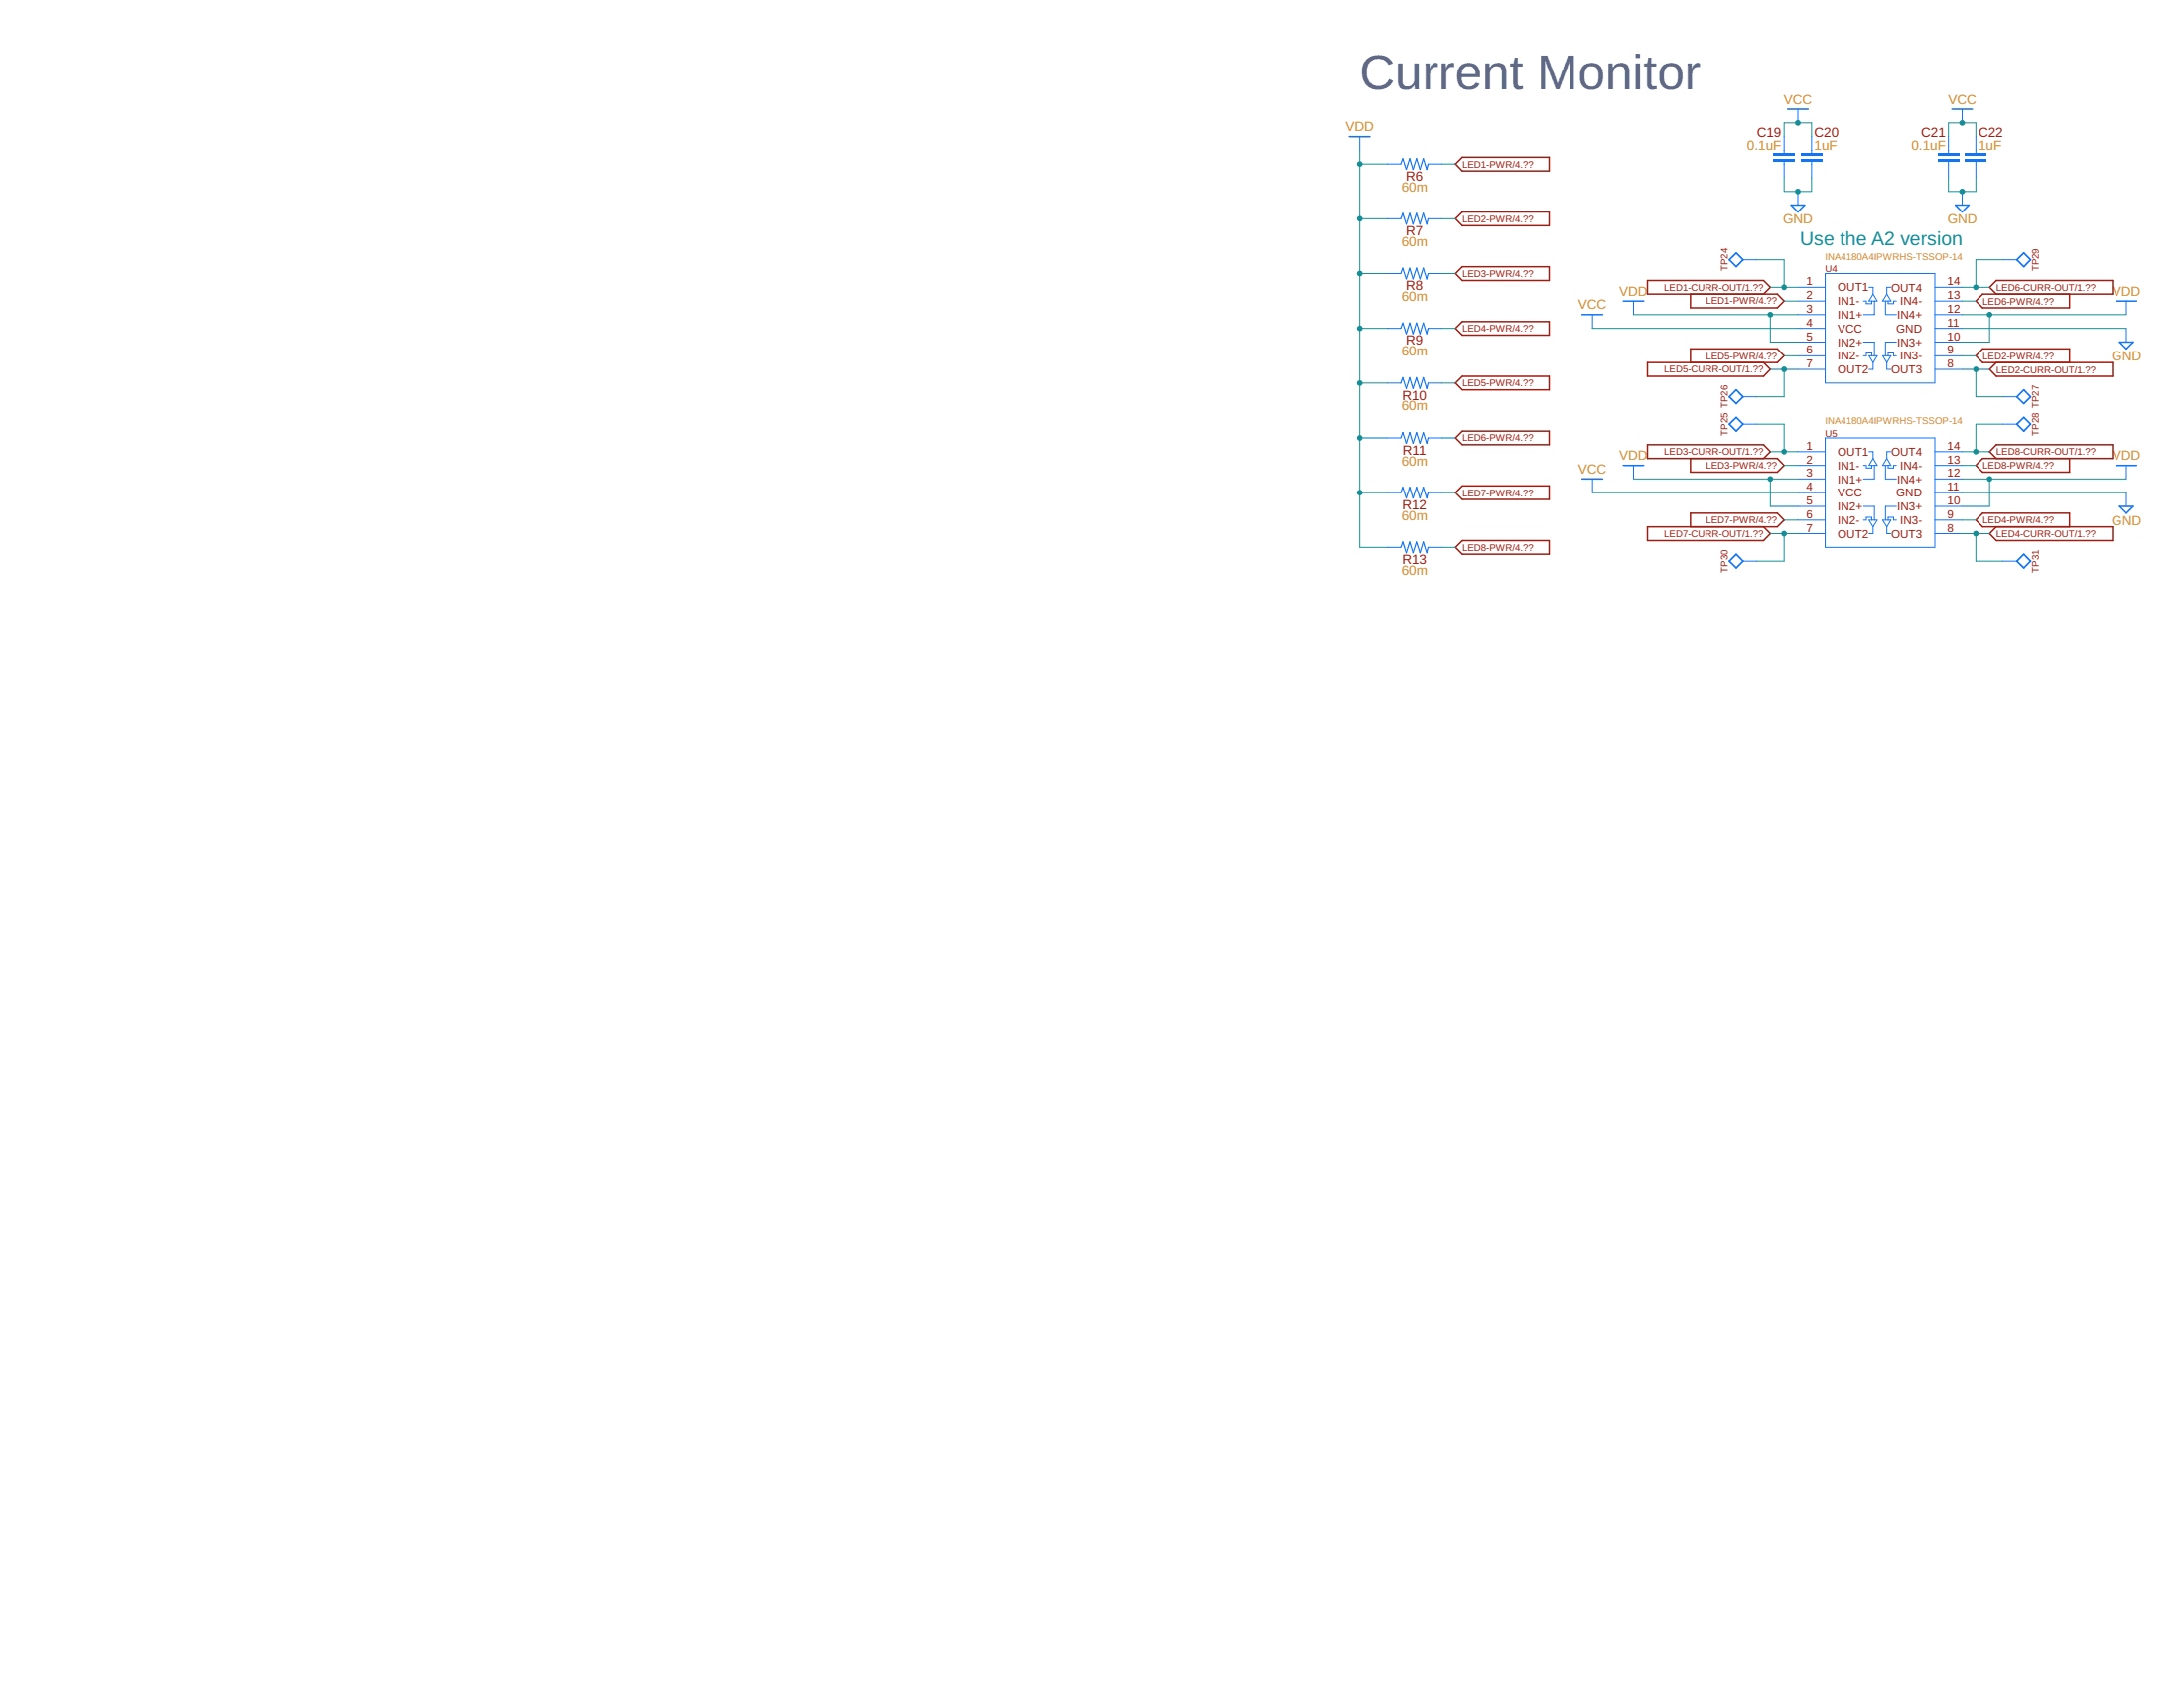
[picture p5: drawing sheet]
<svg xmlns="http://www.w3.org/2000/svg" width="279mm" height="216mm" viewBox="0 0 279 216" stroke-linecap="round" stroke-linejoin="round" font-family="sans-serif">
<g fill="none" stroke="#9c1f14" stroke-width=".19">
<path d="M186.2 35l.9-.9h11.1v1.8h-11.1zM186.2 21l.9-.9h11.1v1.8h-11.1zM186.2 28l.9-.9h11.1v1.8h-11.1zM216.3 37.6v1.8h11.1l.8-.9-.8-.9h-16.6v-1.7h14.8l.9 .8-.9 .9M255.4 37.6l-.9-.9 .9-.8h14.9v1.7h-16.7l-.8 .9 .8 .9h11.2v-1.8M187.1 48.1h11.1v1.8h-11.1l-.9-.9zM187.1 41.1h11.1v1.8h-11.1l-.9-.9zM187.1 55.1h11.1v1.8h-11.1l-.9-.9zM216.3 46.4v-1.8h11.1l.8 .9-.8 .9h-16.6v1.7h14.8l.9-.9-.9-.8M216.3 58.6v1.8h11.1l.8-.9-.8-.9h-16.6v-1.7h14.8l.9 .9-.9 .8M255.4 46.4l-.9 .8 .9 .9h14.9v-1.7h-16.7l-.8-.9 .8-.9h11.2v1.8M255.4 58.6l-.9-.8 .9-.9h14.9v1.7h-16.7l-.8 .9 .8 .9h11.2v-1.8"/>
<path d="M186.2 70l.9-.8h11.1v1.7h-11.1zM187.1 62.1h11.1v1.8h-11.1l-.9-.9zM216.3 67.4v-1.8h11.1l.8 .9-.8 .9h-16.6v1.8h14.8l.9-.9-.9-.9M255.4 67.4l-.9 .9 .9 .9h14.9v-1.8h-16.7l-.8-.9 .8-.9h11.2v1.8"/>
</g>
<g fill="none" stroke="#1375f4" stroke-width=".13">
<path d="M177.4 35h1.8M177.4 21h1.8M177.4 28h1.8M182.7 35h1.7M182.7 21h1.7M182.7 28h1.7M230 36.7h3.5M230 38.5h3.5M233.5 35h14v14h-14zM238.4 38.5h.4v.3h.7v-.3M239.1 36.7h.5v.9M239.6 37.6l.6 .9h-1.1z"/>
<path d="M239.8 38.5v1.7h-1.4M241.2 38.5v1.7h1.4M241.4 37.6l.5 .9h-1zM241.6 38.5v.3h.7v-.3h.3M241.9 36.7h-.5v.9M247.5 36.7h3.5M247.5 38.5h3.5M177.4 42h1.8M177.4 49h1.8M177.4 56h1.8M182.7 42h1.7M182.7 49h1.7"/>
<path d="M182.7 56h1.7M203.7 40.2v1.8M230 40.2h3.5M230 42h3.5M230 43.8h3.5M230 45.5h3.5M230 47.2h3.5M230 57.8h3.5M230 59.5h3.5M233.5 56h14v14h-14zM238.4 43.8h1.4v1.7M238.4 45.5h.4v-.4h.7v.4"/>
<path d="M238.4 59.5h.4v.4h.7v-.4M239.1 45.5h1.1l-.6 .9zM239.1 57.8h.5v.8M239.6 46.4v.8h-.5M239.6 58.6l.6 .9h-1.1zM239.8 59.5v1.8h-1.4M240.9 45.5h1l-.5 .9zM241.2 59.5v1.8h1.4M241.4 46.4v.8h.5M241.4 58.6l.5 .9h-1zM241.6 45.5v-.4h.7v.4h.3M241.6 59.5v.4h.7v-.4h.3"/>
<path d="M241.9 57.8h-.5v.8M242.6 43.8h-1.4v1.7M247.5 40.2h3.5M247.5 42h3.5M247.5 43.8h3.5M247.5 45.5h3.5M247.5 47.2h3.5M247.5 57.8h3.5M247.5 59.5h3.5M272 42v1.8M177.4 63h1.8M177.4 70h1.8"/>
<path d="M182.7 63h1.7M182.7 70h1.7M203.7 61.3v1.7M230 61.3h3.5M230 63h3.5M230 64.8h3.5M230 66.5h3.5M230 68.3h3.5M238.4 66.5h.4v-.3h.7v.3M238.4 64.8h1.4v1.7M239.1 66.5h1.1l-.6 .9zM239.6 67.4v.9h-.5"/>
<path d="M240.9 66.5h1l-.5 .9zM241.4 67.4v.9h.5M241.6 66.5v-.3h.7v.3h.3M242.6 64.8h-1.4v1.7M247.5 61.3h3.5M247.5 63h3.5M247.5 64.8h3.5M247.5 66.5h3.5M247.5 68.3h3.5M272 63v1.8"/>
</g>
<path d="M202.4 40.2h2.6M271.2 43.8h1.7l-.9 .8zM202.4 61.3h2.6M271.2 64.8h1.7l-.9 .8z" fill="none" stroke="#1375f4" stroke-width=".19"/>
<path d="M179.2 21l.3-.7 .4 1.4 .4-1.4 .5 1.4 .4-1.4 .5 1.4 .4-1.4 .4 1.4 .2-.7M179.2 28l.3-.7 .4 1.4 .4-1.4 .5 1.4 .4-1.4 .5 1.4 .4-1.4 .4 1.4 .2-.7M179.2 35l.3-.7 .4 1.4 .4-1.4 .5 1.4 .4-1.4 .5 1.4 .4-1.4 .4 1.4 .2-.7M179.2 42l.3-.7 .4 1.4 .4-1.4 .5 1.4 .4-1.4 .5 1.4 .4-1.4 .4 1.4 .2-.7M179.2 49l.3-.7 .4 1.4 .4-1.4 .5 1.4 .4-1.4 .5 1.4 .4-1.4 .4 1.4 .2-.7M179.2 56l.3-.7 .4 1.4 .4-1.4 .5 1.4 .4-1.4 .5 1.4 .4-1.4 .4 1.4 .2-.7M179.2 63l.3-.7 .4 1.4 .4-1.4 .5 1.4 .4-1.4 .5 1.4 .4-1.4 .4 1.4 .2-.7M179.2 70l.3-.7 .4 1.4 .4-1.4 .5 1.4 .4-1.4 .5 1.4 .4-1.4 .4 1.4 .2-.7" fill="none" stroke="#1375f4" stroke-width=".15"/>
<path d="M226.8 20.4h2.8" fill="none" stroke="#1375f4" stroke-width=".34"/>
<path d="M226.8 20.3h2.8v.3h-2.8zM226.8 20.3v.3h2.8v-.3z" fill="#1375f4"/>
<path d="M226.8 19.7h2.8" fill="none" stroke="#1375f4" stroke-width=".34"/>
<path d="M226.8 19.6h2.8v.3h-2.8zM226.8 19.6v.3h2.8v-.3z" fill="#1375f4"/>
<path d="M228.2 17.5v2.1M228.2 20.6v2.1" fill="none" stroke="#1375f4" stroke-width=".13"/>
<path d="M230.4 20.4h2.8" fill="none" stroke="#1375f4" stroke-width=".34"/>
<path d="M230.4 20.3h2.8v.3h-2.8zM230.4 20.3v.3h2.8v-.3z" fill="#1375f4"/>
<path d="M230.4 19.7h2.8" fill="none" stroke="#1375f4" stroke-width=".34"/>
<path d="M230.4 19.6h2.8v.3h-2.8zM230.4 19.6v.3h2.8v-.3z" fill="#1375f4"/>
<path d="M231.8 17.5v2.1M231.8 20.6v2.1" fill="none" stroke="#1375f4" stroke-width=".13"/>
<path d="M247.9 20.4h2.8" fill="none" stroke="#1375f4" stroke-width=".34"/>
<path d="M247.9 20.3h2.8v.3h-2.8zM247.9 20.3v.3h2.8v-.3z" fill="#1375f4"/>
<path d="M247.9 19.7h2.8" fill="none" stroke="#1375f4" stroke-width=".34"/>
<path d="M247.9 19.6h2.8v.3h-2.8zM247.9 19.6v.3h2.8v-.3z" fill="#1375f4"/>
<path d="M249.3 17.5v2.1M249.3 20.6v2.1" fill="none" stroke="#1375f4" stroke-width=".13"/>
<path d="M251.4 20.4h2.8" fill="none" stroke="#1375f4" stroke-width=".34"/>
<path d="M251.4 20.3h2.8v.3h-2.8zM251.4 20.3v.3h2.8v-.3z" fill="#1375f4"/>
<path d="M251.4 19.7h2.8" fill="none" stroke="#1375f4" stroke-width=".34"/>
<path d="M251.4 19.6h2.8v.3h-2.8zM251.4 19.6v.3h2.8v-.3z" fill="#1375f4"/>
<g fill="none" stroke="#1375f4" stroke-width=".13">
<path d="M173.9 17.5v1.7M230 14v1.7M251 14v1.7M252.8 17.5v2.1M209 38.5v1.7M223 33.2h1.7M230 24.5v1.7M251 24.5v1.7M252.8 20.6v2.1M256.3 33.2h1.7M272 38.5v1.7M209 59.5v1.8"/>
<path d="M223 54.3h1.7M223 50.8h1.7M256.3 54.3h1.7M256.3 50.8h1.7M272 59.5v1.8M223 71.8h1.7M256.3 71.8h1.7"/>
</g>
<path d="M172.6 17.5h2.7M228.7 14h2.6M249.7 14h2.6M207.7 38.5h2.6M229.1 26.2h1.8l-.9 .9zM250.1 26.2h1.8l-.9 .9zM270.7 38.5h2.6M207.7 59.5h2.6M270.7 59.5h2.6" fill="none" stroke="#1375f4" stroke-width=".19"/>
<path d="M221.2 33.2l.9-.8 .9 .8-.9 .9zM258 33.2l.9-.8 .9 .8-.9 .9zM221.2 54.3l.9-.9 .9 .9-.9 .8zM221.2 50.8l.9-.9 .9 .9-.9 .8zM258 50.8l.9-.9 .9 .9-.9 .8zM258 54.3l.9-.9 .9 .9-.9 .8zM221.2 71.8l.9-.9 .9 .9-.9 .8zM258 71.8l.9-.9 .9 .9-.9 .8z" fill="none" stroke="#1375f4" stroke-width=".21"/>
<path d="M224.7 33.2h3.5v3.5M226.5 36.7h3.5" fill="none" stroke="#158f93" stroke-width=".13"/>
<circle cx="228.2" cy="36.7" r=".36" fill="#158f93"/>
<path d="M227.9 36.7a.36 .36 0 0 1 .7 0 .36 .36 0 0 1-.7 0zM227.9 36.7a.36 .36 0 0 0 .7 0 .36 .36 0 0 0-.7 0z" fill="#158f93"/>
<path d="M226.5 47.2h3.5M228.2 47.2v3.6h-3.5" fill="none" stroke="#158f93" stroke-width=".13"/>
<circle cx="228.2" cy="47.2" r=".36" fill="#158f93"/>
<path d="M227.9 47.2a.36 .36 0 0 1 .7 0 .36 .36 0 0 1-.7 0zM227.9 47.2a.36 .36 0 0 0 .7 0 .36 .36 0 0 0-.7 0z" fill="#158f93"/>
<path d="M228.2 17.5v-1.8h3.6v1.8M203.7 42h26.3M203.7 63h26.3" fill="none" stroke="#158f93" stroke-width=".13"/>
<circle cx="230" cy="15.7" r=".36" fill="#158f93"/>
<path d="M229.6 15.7a.4 .4 0 0 1 .8 0 .4 .4 0 0 1-.8 0zM229.6 15.7a.4 .4 0 0 0 .8 0 .4 .4 0 0 0-.8 0z" fill="#158f93"/>
<path d="M249.3 17.5v-1.8h3.5v1.8" fill="none" stroke="#158f93" stroke-width=".13"/>
<circle cx="251" cy="15.7" r=".36" fill="#158f93"/>
<path d="M250.7 15.7a.36 .36 0 0 1 .7 0 .36 .36 0 0 1-.7 0zM250.7 15.7a.36 .36 0 0 0 .7 0 .36 .36 0 0 0-.7 0z" fill="#158f93"/>
<g fill="none" stroke="#158f93" stroke-width=".13">
<path d="M184.4 21h1.8M184.4 28h1.8M184.4 35h1.8M228.2 38.5h1.8M228.2 22.7v1.8h3.6v-1.8M251 38.5h1.8M184.4 42h1.8M184.4 49h1.8M184.4 56h1.8M228.2 45.5h1.8M228.2 59.5h1.8M251 45.5h1.8"/>
<path d="M251 59.5h1.8M251 42h21M184.4 63h1.8M184.4 70h1.8M228.2 66.5h1.8M251 66.5h1.8M251 63h21"/>
</g>
<circle cx="230" cy="24.5" r=".36" fill="#158f93"/>
<path d="M229.6 24.5a.4 .4 0 0 1 .8 0 .4 .4 0 0 1-.8 0zM229.6 24.5a.4 .4 0 0 0 .8 0 .4 .4 0 0 0-.8 0z" fill="#158f93"/>
<path d="M249.3 22.7v1.8h3.5v-1.8" fill="none" stroke="#158f93" stroke-width=".13"/>
<circle cx="251" cy="24.5" r=".36" fill="#158f93"/>
<path d="M250.7 24.5a.36 .36 0 0 1 .7 0 .36 .36 0 0 1-.7 0zM250.7 24.5a.36 .36 0 0 0 .7 0 .36 .36 0 0 0-.7 0z" fill="#158f93"/>
<path d="M224.7 54.3h3.5v3.5M226.5 57.8h3.5" fill="none" stroke="#158f93" stroke-width=".13"/>
<circle cx="228.2" cy="57.8" r=".36" fill="#158f93"/>
<path d="M227.9 57.8a.36 .36 0 0 1 .7 0 .36 .36 0 0 1-.7 0zM227.9 57.8a.36 .36 0 0 0 .7 0 .36 .36 0 0 0-.7 0z" fill="#158f93"/>
<path d="M226.5 68.3h3.5M228.2 68.3v3.5h-3.5" fill="none" stroke="#158f93" stroke-width=".13"/>
<circle cx="228.2" cy="68.3" r=".36" fill="#158f93"/>
<path d="M227.9 68.3a.36 .36 0 0 1 .7 0 .36 .36 0 0 1-.7 0zM227.9 68.3a.36 .36 0 0 0 .7 0 .36 .36 0 0 0-.7 0z" fill="#158f93"/>
<path d="M251 36.7h3.5M256.3 33.2h-3.5v3.5" fill="none" stroke="#158f93" stroke-width=".13"/>
<circle cx="252.8" cy="36.7" r=".36" fill="#158f93"/>
<path d="M252.4 36.7a.36 .36 0 0 1 .7 0 .36 .36 0 0 1-.7 0zM252.4 36.7a.36 .36 0 0 0 .7 0 .36 .36 0 0 0-.7 0z" fill="#158f93"/>
<path d="M251 47.2h3.5M252.8 47.2v3.6h3.5" fill="none" stroke="#158f93" stroke-width=".13"/>
<circle cx="252.8" cy="47.2" r=".36" fill="#158f93"/>
<path d="M252.4 47.2a.36 .36 0 0 1 .7 0 .36 .36 0 0 1-.7 0zM252.4 47.2a.36 .36 0 0 0 .7 0 .36 .36 0 0 0-.7 0z" fill="#158f93"/>
<path d="M251 57.8h3.5M256.3 54.3h-3.5v3.5" fill="none" stroke="#158f93" stroke-width=".13"/>
<circle cx="252.8" cy="57.8" r=".36" fill="#158f93"/>
<path d="M252.4 57.8a.36 .36 0 0 1 .7 0 .36 .36 0 0 1-.7 0zM252.4 57.8a.36 .36 0 0 0 .7 0 .36 .36 0 0 0-.7 0z" fill="#158f93"/>
<path d="M251 68.3h3.5M252.8 68.3v3.5h3.5" fill="none" stroke="#158f93" stroke-width=".13"/>
<circle cx="252.8" cy="68.3" r=".36" fill="#158f93"/>
<path d="M252.4 68.3a.36 .36 0 0 1 .7 0 .36 .36 0 0 1-.7 0zM252.4 68.3a.36 .36 0 0 0 .7 0 .36 .36 0 0 0-.7 0z" fill="#158f93"/>
<path d="M173.9 19.2v50.8h3.5M173.9 21h3.5M173.9 35h3.5M173.9 28h3.5M173.9 56h3.5M173.9 49h3.5M173.9 42h3.5M173.9 63h3.5" fill="none" stroke="#158f93" stroke-width=".13"/>
<g fill="#158f93">
<circle cx="173.9" cy="63" r=".36"/>
<circle cx="173.9" cy="56" r=".36"/>
<circle cx="173.9" cy="49" r=".36"/>
<circle cx="173.9" cy="42" r=".36"/>
<circle cx="173.9" cy="35" r=".36"/>
<circle cx="173.9" cy="28" r=".36"/>
<circle cx="173.9" cy="21" r=".36"/>
</g>
<g fill="#158f93">
<path d="M173.6 63a.36 .36 0 0 1 .7 0 .36 .36 0 0 1-.7 0zM173.6 63a.36 .36 0 0 0 .7 0 .36 .36 0 0 0-.7 0z"/>
<path d="M173.6 56a.36 .36 0 0 1 .7 0 .36 .36 0 0 1-.7 0zM173.6 56a.36 .36 0 0 0 .7 0 .36 .36 0 0 0-.7 0z"/>
<path d="M173.6 49a.36 .36 0 0 1 .7 0 .36 .36 0 0 1-.7 0zM173.6 49a.36 .36 0 0 0 .7 0 .36 .36 0 0 0-.7 0z"/>
<path d="M173.6 42a.36 .36 0 0 1 .7 0 .36 .36 0 0 1-.7 0zM173.6 42a.36 .36 0 0 0 .7 0 .36 .36 0 0 0-.7 0z"/>
<path d="M173.6 35a.36 .36 0 0 1 .7 0 .36 .36 0 0 1-.7 0zM173.6 35a.36 .36 0 0 0 .7 0 .36 .36 0 0 0-.7 0z"/>
<path d="M173.6 28a.36 .36 0 0 1 .7 0 .36 .36 0 0 1-.7 0zM173.6 28a.36 .36 0 0 0 .7 0 .36 .36 0 0 0-.7 0z"/>
<path d="M173.6 21a.36 .36 0 0 1 .7 0 .36 .36 0 0 1-.7 0zM173.6 21a.36 .36 0 0 0 .7 0 .36 .36 0 0 0-.7 0z"/>
</g>
<path d="M209 40.2h21M226.5 40.2v3.6h3.5" fill="none" stroke="#158f93" stroke-width=".13"/>
<circle cx="226.5" cy="40.2" r=".36" fill="#158f93"/>
<path d="M226.1 40.2a.36 .36 0 0 1 .7 0 .36 .36 0 0 1-.7 0zM226.1 40.2a.36 .36 0 0 0 .7 0 .36 .36 0 0 0-.7 0z" fill="#158f93"/>
<path d="M209 61.3h21M226.5 61.3v3.5h3.5" fill="none" stroke="#158f93" stroke-width=".13"/>
<circle cx="226.5" cy="61.3" r=".36" fill="#158f93"/>
<path d="M226.1 61.3a.36 .36 0 0 1 .7 0 .36 .36 0 0 1-.7 0zM226.1 61.3a.36 .36 0 0 0 .7 0 .36 .36 0 0 0-.7 0z" fill="#158f93"/>
<path d="M251 61.3h21M254.5 61.3v3.5h-3.5" fill="none" stroke="#158f93" stroke-width=".13"/>
<circle cx="254.5" cy="61.3" r=".36" fill="#158f93"/>
<path d="M254.2 61.3a.36 .36 0 0 1 .7 0 .36 .36 0 0 1-.7 0zM254.2 61.3a.36 .36 0 0 0 .7 0 .36 .36 0 0 0-.7 0z" fill="#158f93"/>
<path d="M251 40.2h21M254.5 40.2v3.6h-3.5" fill="none" stroke="#158f93" stroke-width=".13"/>
<circle cx="254.5" cy="40.2" r=".36" fill="#158f93"/>
<path d="M254.2 40.2a.36 .36 0 0 1 .7 0 .36 .36 0 0 1-.7 0zM254.2 40.2a.36 .36 0 0 0 .7 0 .36 .36 0 0 0-.7 0z" fill="#158f93"/>
<text font-size="6.3" fill="#606883" x="173.9" y="11.4">Current Monitor</text>
<text font-size="2.5" fill="#158f93" x="230.3" y="31.3">Use the A2 version</text>
<g font-size="1.7" fill="#d59028">
<text x="172.1" y="16.8">VDD</text>
<text x="228.2" y="13.3">VCC</text>
<text x="249.2" y="13.3">VCC</text>
<text x="223.5" y="19.2">0.1uF</text>
<text x="232.1" y="19.2">1uF</text>
<text x="244.5" y="19.2">0.1uF</text>
<text x="253.1" y="19.2">1uF</text>
<text x="179.3" y="24.5">60m</text>
<text x="228.1" y="28.6">GND</text>
<text x="249.1" y="28.6">GND</text>
<text x="179.3" y="31.5">60m</text>
<text x="179.3" y="38.5">60m</text>
<text x="201.9" y="39.5">VCC</text>
<text x="207.2" y="37.8">VDD</text>
<text x="270.2" y="37.8">VDD</text>
<text x="179.3" y="45.5">60m</text>
<text x="270.2" y="46.1">GND</text>
<text x="179.3" y="52.5">60m</text>
<text x="179.3" y="59.5">60m</text>
<text x="207.2" y="58.8">VDD</text>
<text x="270.2" y="58.8">VDD</text>
<text x="201.9" y="60.6">VCC</text>
<text x="179.3" y="66.5">60m</text>
<text x="270.2" y="67.1">GND</text>
<text x="179.3" y="73.5">60m</text>
</g>
<g font-size="1.7" fill="#9c1f14">
<text x="224.8" y="17.5">C19</text>
<text x="232.1" y="17.5">C20</text>
<text x="245.8" y="17.5">C21</text>
<text x="253.1" y="17.5">C22</text>
<text x="179.9" y="23.1">R6</text>
<text x="179.9" y="30.1">R7</text>
<text x="179.9" y="37.1">R8</text>
<text x="179.9" y="44.1">R9</text>
<text x="179.4" y="51.1">R10</text>
<text x="179.4" y="58.1">R11</text>
<text x="179.4" y="65.1">R12</text>
<text x="179.4" y="72.1">R13</text>
</g>
<g font-size="1.5" fill="#9c1f14">
<text x="231.1" y="36.5">1</text>
<text x="231.1" y="38.2">2</text>
<text x="231.1" y="40">3</text>
<text x="231.1" y="41.8">4</text>
<text x="235.1" y="37.3">OUT1</text>
<text x="235.1" y="39">IN1-</text>
<text x="235.1" y="40.8">IN1+</text>
<text x="241.9" y="37.3">OUT4</text>
<text x="242.7" y="40.8">IN4+</text>
<text x="243.1" y="39">IN4-</text>
<text x="249.1" y="41.8">11</text>
<text x="249.1" y="40">12</text>
<text x="249.1" y="38.2">13</text>
<text x="249.1" y="36.5">14</text>
<text x="231.1" y="43.5">5</text>
<text x="231.1" y="45.3">6</text>
<text x="231.1" y="47">7</text>
<text x="235.1" y="42.5">VCC</text>
<text x="235.1" y="44.3">IN2+</text>
<text x="235.1" y="46">IN2-</text>
<text x="235.1" y="47.8">OUT2</text>
<text x="241.9" y="47.8">OUT3</text>
<text x="242.6" y="42.5">GND</text>
<text x="242.7" y="44.3">IN3+</text>
<text x="243.1" y="46">IN3-</text>
<text x="249.1" y="47">8</text>
<text x="249.1" y="45.3">9</text>
<text x="249.1" y="43.5">10</text>
<text x="231.1" y="57.5">1</text>
<text x="231.1" y="59.3">2</text>
<text x="235.1" y="58.3">OUT1</text>
<text x="241.9" y="58.3">OUT4</text>
<text x="249.1" y="59.3">13</text>
<text x="249.1" y="57.5">14</text>
<text x="231.1" y="61">3</text>
<text x="231.1" y="62.8">4</text>
<text x="231.1" y="64.5">5</text>
<text x="235.1" y="60">IN1-</text>
<text x="235.1" y="61.8">IN1+</text>
<text x="235.1" y="63.5">VCC</text>
<text x="235.1" y="65.3">IN2+</text>
<text x="242.6" y="63.5">GND</text>
<text x="242.7" y="65.3">IN3+</text>
<text x="242.7" y="61.8">IN4+</text>
<text x="243.1" y="60">IN4-</text>
<text x="249.1" y="64.5">10</text>
<text x="249.1" y="62.8">11</text>
<text x="249.1" y="61">12</text>
<text x="231.1" y="66.3">6</text>
<text x="231.1" y="68">7</text>
<text x="235.1" y="67">IN2-</text>
<text x="235.1" y="68.8">OUT2</text>
<text x="241.9" y="68.8">OUT3</text>
<text x="243.1" y="67">IN3-</text>
<text x="249.1" y="68">8</text>
<text x="249.1" y="66.3">9</text>
</g>
<g font-size="1.2" fill="#9c1f14">
<text x="187.1" y="21.4">LED1-PWR/4.??</text>
<text x="187.1" y="28.4">LED2-PWR/4.??</text>
<text x="187.1" y="35.4">LED3-PWR/4.??</text>
<text x="221.1" y="34.7" transform="rotate(-90 221.1 34.7)">TP24</text>
<text x="233.5" y="34.8">U4</text>
<text x="260.8" y="34.7" transform="rotate(-90 260.8 34.7)">TP29</text>
<text x="212.9" y="37.2">LED1-CURR-OUT/1.??</text>
<text x="218.2" y="38.9">LED1-PWR/4.??</text>
<text x="253.6" y="38.9">LED6-PWR/4.??</text>
<text x="255.4" y="37.2">LED6-CURR-OUT/1.??</text>
<text x="187.1" y="42.4">LED4-PWR/4.??</text>
<text x="212.9" y="47.7">LED5-CURR-OUT/1.??</text>
<text x="218.2" y="45.9">LED5-PWR/4.??</text>
<text x="253.6" y="45.9">LED2-PWR/4.??</text>
<text x="255.4" y="47.7">LED2-CURR-OUT/1.??</text>
<text x="187.1" y="49.4">LED5-PWR/4.??</text>
<text x="187.1" y="56.4">LED6-PWR/4.??</text>
<text x="212.9" y="58.2">LED3-CURR-OUT/1.??</text>
<text x="218.2" y="59.9">LED3-PWR/4.??</text>
<text x="221.1" y="55.7" transform="rotate(-90 221.1 55.7)">TP25 TP26</text>
<text x="233.5" y="55.8">U5</text>
<text x="253.6" y="59.9">LED8-PWR/4.??</text>
<text x="255.4" y="58.2">LED8-CURR-OUT/1.??</text>
<text x="260.8" y="55.7" transform="rotate(-90 260.8 55.7)">TP28 TP27</text>
<text x="187.1" y="63.5">LED7-PWR/4.??</text>
<text x="187.1" y="70.5">LED8-PWR/4.??</text>
<text x="212.9" y="68.7">LED7-CURR-OUT/1.??</text>
<text x="218.2" y="66.9">LED7-PWR/4.??</text>
<text x="253.6" y="67">LED4-PWR/4.??</text>
<text x="255.4" y="68.7">LED4-CURR-OUT/1.??</text>
<text x="221.1" y="73.2" transform="rotate(-90 221.1 73.2)">TP30</text>
<text x="260.8" y="73.3" transform="rotate(-90 260.8 73.3)">TP31</text>
</g>
<g font-size="1.2" fill="#d59028">
<text x="233.5" y="33.2">INA4180A4IPWRHS-TSSOP-14</text>
<text x="233.5" y="54.3">INA4180A4IPWRHS-TSSOP-14</text>
</g>
</svg>
